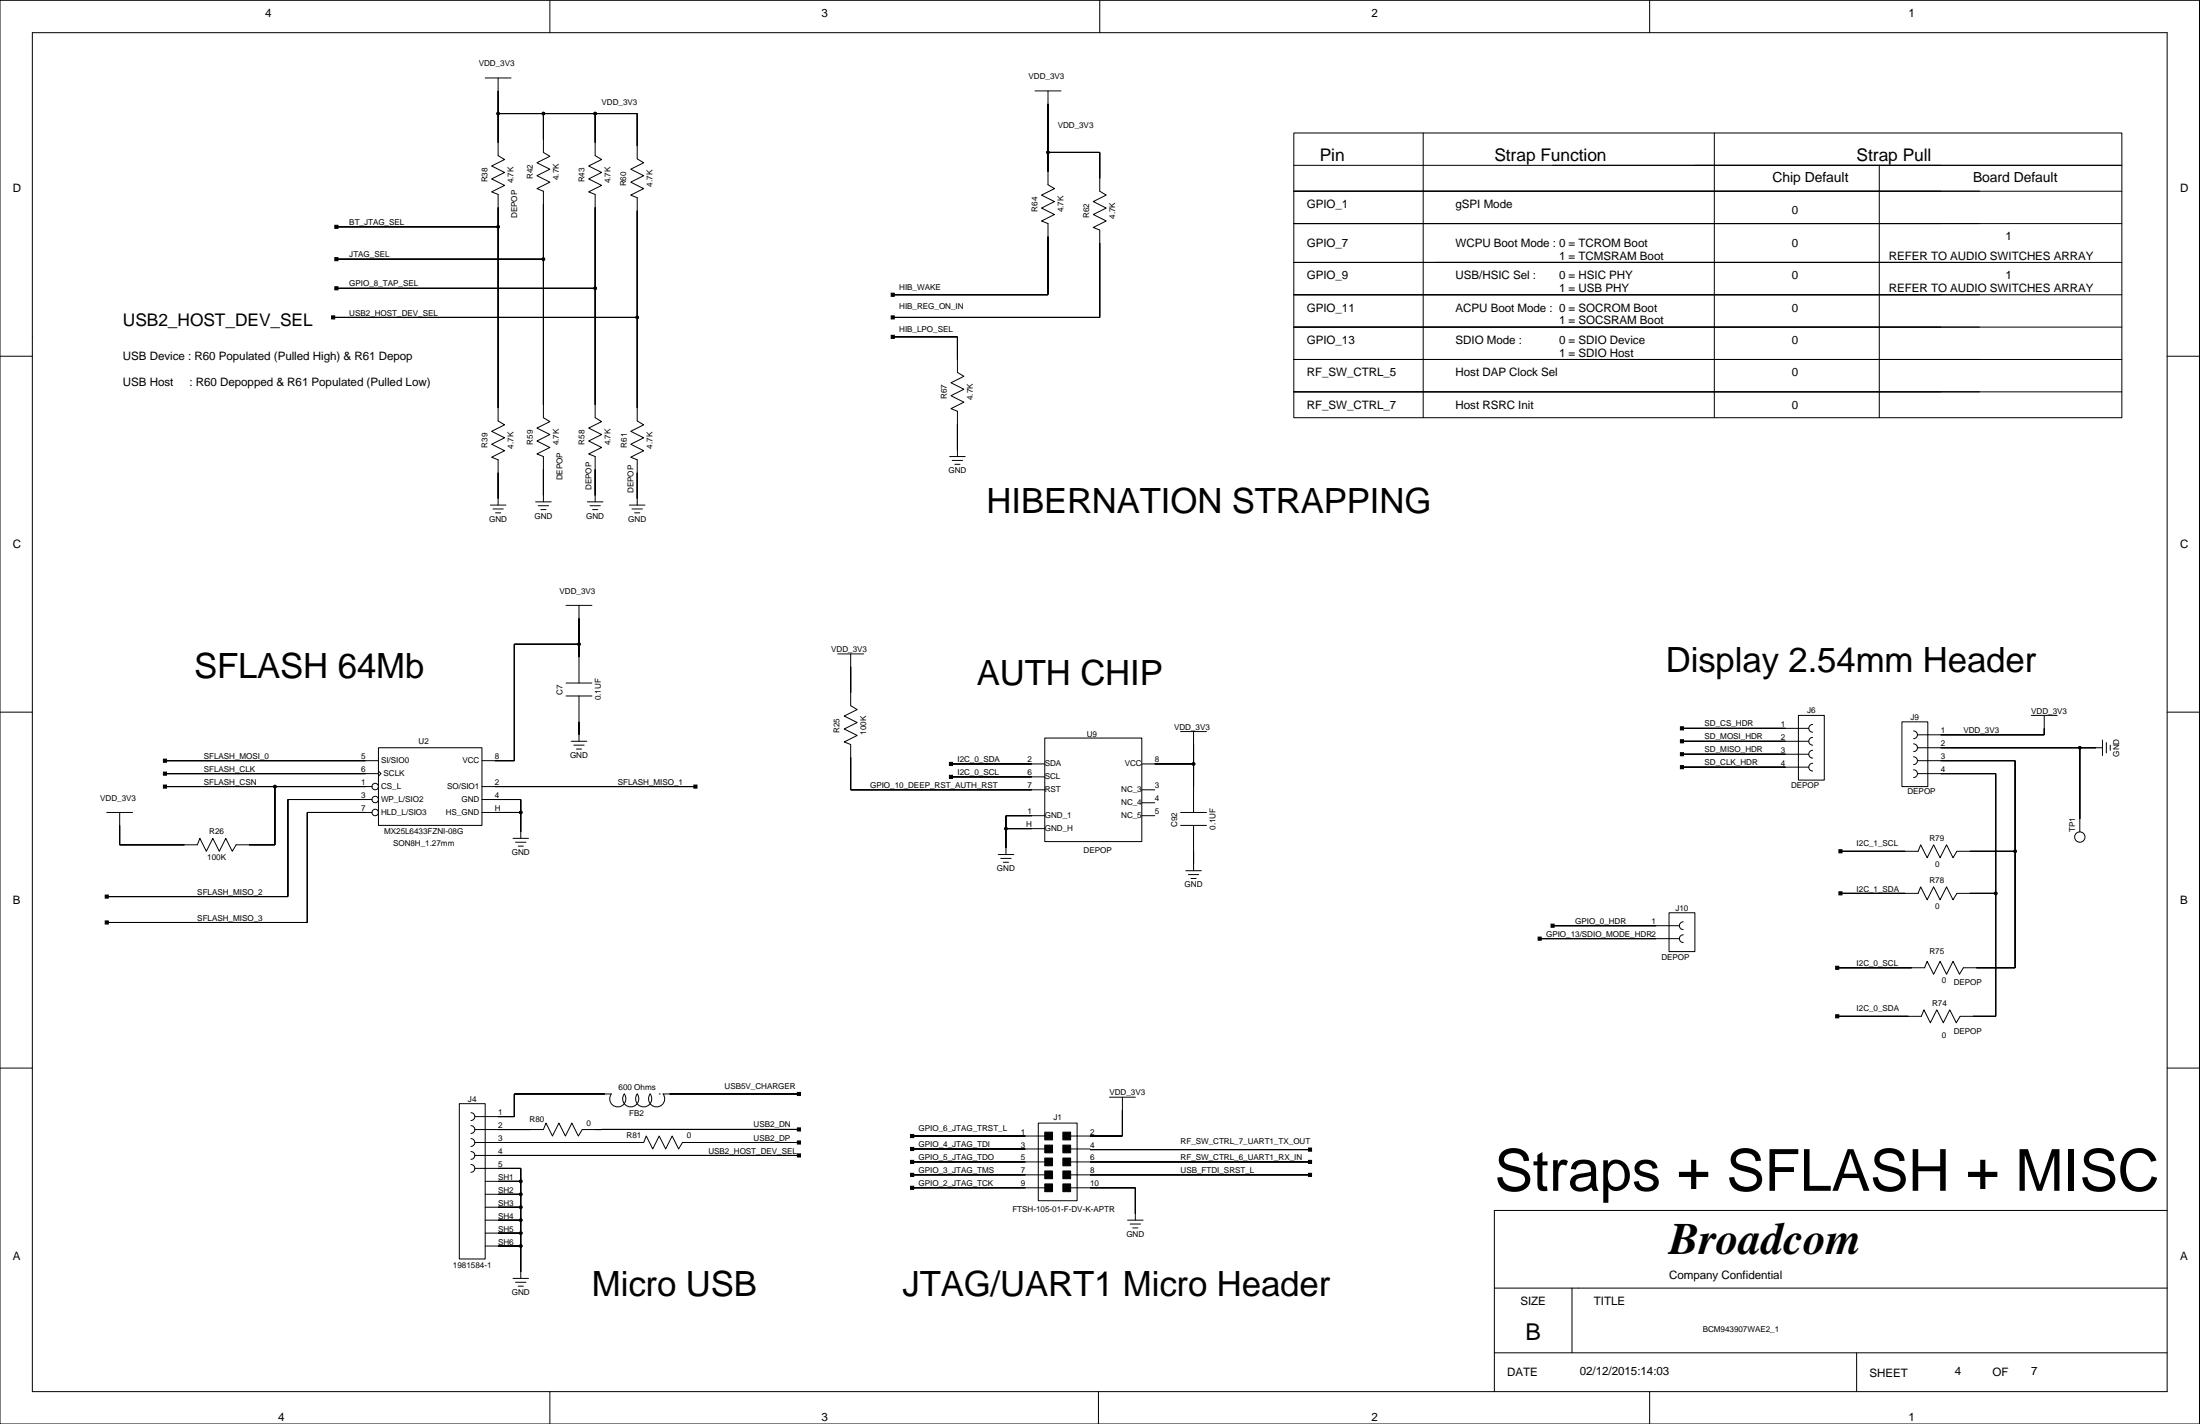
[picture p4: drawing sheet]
<svg xmlns="http://www.w3.org/2000/svg" width="432mm" height="279mm" viewBox="0 0 432 279" stroke-linecap="round" stroke-linejoin="round" font-family="sans-serif">
<g fill="none" stroke="#000" stroke-width=".2">
<path d="M0 .1h431.7v279.3h-431.7zM6.3 6.4h419.1v266.7h-419.1zM95.2 15.3h5.1M97.8 15.3v15.2l1.2 .8-2.5 1.3 2.5 1.2-2.5 1.3 2.5 1.3-2.5 1.2 1.3 .6v44.4l1.2 .8-2.5 1.2 2.5 1.3-2.5 1.3 2.5 1.2-2.5 1.3 1.3 .5v8.9M107.9 .1v6.3M203.2 17.8h5M205.7 17.8v18.5l1.3 .7-2.6 1.3 2.6 1.3-2.6 1.2 2.6 1.3-2.6 1.3 1.3 .5v13.9h-30.5M215.9 .1v6.3M323.8 .1v6.3M97.8 22.3h27.3v8.9l1.2 .7-2.5 1.3 2.5 1.3-2.5 1.2 2.5 1.3-2.5 1.3 1.3 .5v43.8l1.2 .8-2.5 1.2 2.5 1.3-2.5 1.3 2.5 1.2-2.5 1.3 1.3 .5v8.9M106.7 22.3v7.6l1.2 .8-2.5 1.2 2.5 1.3-2.5 1.3 2.5 1.2-2.5 1.3 1.3 .5v44.5l1.2 .7-2.5 1.3 2.5 1.3-2.5 1.2 2.5 1.3-2.5 1.3 1.3 .5v8.9M116.8 22.3v8.2l1.3 .8-2.6 1.3 2.6 1.2-2.6 1.3 2.6 1.3-2.6 1.2 1.3 .6v43.8l1.3 .7-2.6 1.3 2.6 1.3-2.6 1.2 2.6 1.3-2.6 1.3 1.3 .5v8.9"/>
<path d="M205.7 29.9h10.2v7.6l1.2 .8-2.5 1.3 2.5 1.2-2.5 1.3 2.5 1.3-2.5 1.2 1.3 .5v17.2h-40.7M253.9 26.1h162.6v55.9h-162.6zM253.9 37.5h162.6M253.9 32.4h162.6M279.3 26.1v55.9M336.5 26.1v55.9M368.9 32.4v49.6M66 56.6h50.8M66 50.9h40.7M66 44.5h31.8M253.9 43.9h162.6M253.9 51.5h162.6"/>
<path d="M253.9 57.8h162.6M0 69.9h6.3M65.4 62.3h59.7M175.2 66.1h12.7v7l1.3 .7-2.6 1.3 2.6 1.3-2.6 1.2 2.6 1.3-2.6 1.3 1.3 .5v8.9M253.9 64.2h162.6M253.9 70.5h162.6M253.9 76.9h162.6M425.4 69.9h6.3M96.2 99.1h3.1M96.8 99.9h2M105.1 98.5h3.1M105.6 99.2h2.1"/>
<path d="M106.1 100h1.1M115.3 98.5h3M115.8 99.2h2M116.3 100h1M123.5 99.1h3.1M124.1 99.9h2M186.4 89.6h3M186.9 90.3h2M187.4 91.1h1M97.3 100.6h1M111.1 118.8h5.1M113.6 118.8v15.2"/>
<path d="M124.6 100.6h1M0 139.7h6.3M111.1 136.6h5.1M111.1 134h5.1M113.6 136.6v8.8M113.6 126.4h-12.7v22.9h-6.3M164.4 128.3h5.1M167 128.3v10.2l1.2 .7-2.5 1.3 2.5 1.3-2.5 1.2 2.5 1.3-2.5 1.3 1.3 .5v8.9h38.1M425.4 139.7h6.3M21 159.4h5M32.4 149.3h41.9M32.4 151.8h41.9"/>
<path d="M32.4 154.3h40.6M54 154.3v11.5h-7.7l-.7 1.2-1.3-2.5-1.3 2.5-1.2-2.5-1.3 2.5-1.3-2.5-.5 1.3h-15.2v-6.4M73 156.9h-16.5v19h-35.5M73 159.4h-12.7v21.6h-39.3M74.3 146.7h20.3v15.3h-20.3zM74.3 151.3l.5 .5-.5 .5M94.6 156.9h7.6v7.6M94.6 154.3h41.9M94.6 159.4h7.6M112.1 145.4h3.1M112.6 146.2h2.1M113.1 147h1"/>
<path d="M186.6 149.9h18.5M186.6 152.4h18.5M205.1 144.8h19v20.3h-19zM224.1 149.9h10.2M224.1 155h2.5M224.1 157.5h2.5M231.7 159.4h5.1M231.7 143.5h5.1M234.3 143.5v15.9M330.1 145.4h24.9M330.1 150.5h24.9M330.1 148h24.9"/>
<path d="M330.1 142.9h24.9M353 140.4h5.1v12.7h-5.1zM355.8 147.2a.76 .76 0 0 0-.8 .8 .76 .76 0 0 0 .8 .7M355.8 144.7a.76 .76 0 0 0-.8 .7 .76 .76 0 0 0 .8 .8M355.8 142.1a.76 .76 0 0 0-.8 .8 .76 .76 0 0 0 .8 .8M355.8 149.8a.76 .76 0 0 0-.8 .7 .76 .76 0 0 0 .8 .8M373.3 141.6h5.1v12.7h-5.1zM375.6 148.5a.76 .76 0 0 1 .7 .8 .76 .76 0 0 1-.7 .7M375.6 146a.76 .76 0 0 1 .7 .7 .76 .76 0 0 1-.7 .8M375.6 143.4a.76 .76 0 0 1 .7 .8 .76 .76 0 0 1-.7 .7M375.6 151a.76 .76 0 0 1 .7 .8 .76 .76 0 0 1-.7 .8M376.3 151.8h15.4v47.6h-7l-.7 1.3-1.3-2.6-1.3 2.6-1.2-2.6-1.3 2.6-1.3-2.6-.5 1.3h-16.5"/>
<path d="M376.3 149.3h19.2v40.6h-10.1l-.8 1.3-1.3-2.6-1.2 2.6-1.3-2.6-1.3 2.6-1.3-2.6-.5 1.3h-17.1M376.3 146.7h36.4M398.7 140.4h5.1M401.2 140.4v3.8h-24.9M408.2 146.7v16.5M412.7 145.2v3M413.4 145.7v2M414.2 146.2v1M100.7 164.5h3M101.2 165.3h2M101.7 166h1M195.9 167.7h3.1"/>
<path d="M196.4 168.4h2.1M196.9 169.2h1M197.4 162.6h7.7M205.1 160h-7.7v7.7M224.1 160h2.5M231.7 162h5.1M232.7 170.8h3.1M233.2 171.6h2.1M233.8 172.4h1M234.3 162v8.8M327.6 179.1h5.1v7.6h-5.1zM361.2 175.3h15.3l.5-1.3 1.2 2.6 1.3-2.6 1.3 2.6 1.3-2.6 1.2 2.6 .8-1.3h7.6"/>
<path d="M361.2 167h15.3l.5-1.2 1.2 2.5 1.3-2.5 1.3 2.5 1.3-2.5 1.2 2.5 .8-1.3h11.4M302.2 184.2h27.4M304.7 181.6h24.9M330.4 183.4a.76 .76 0 0 0-.8 .8 .76 .76 0 0 0 .8 .7M330.4 180.9a.76 .76 0 0 0-.8 .7 .76 .76 0 0 0 .8 .8M0 209.6h6.3M90.1 216.5h5.1v30.5h-5.1zM92.4 218.3a.76 .76 0 0 1 .8 .8 .76 .76 0 0 1-.8 .8M129.4 214.6h.1M156.8 214.6h-26.7a1.59 1.59 0 0 1-.2 2.2 1.59 1.59 0 0 1-2.1 0 1.59 1.59 0 0 1-.2-2.2 1.59 1.59 0 0 1-.2 2.2 1.59 1.59 0 0 1-2.1 0 1.59 1.59 0 0 1-.2-2.2 1.59 1.59 0 0 1-.2 2.2 1.59 1.59 0 0 1-2.2 0 1.59 1.59 0 0 1-.2-2.2 1.59 1.59 0 0 1-.2 2.2 1.59 1.59 0 0 1-2.1 0 1.59 1.59 0 0 1-.2-2.2h-19.1v4.5h-7.7M217.8 215.3h5M220.3 215.3v7.6h-10.2"/>
<path d="M425.4 209.6h6.3M92.4 228.5a.76 .76 0 0 1 .8 .7 .76 .76 0 0 1-.8 .8M92.4 225.9a.76 .76 0 0 1 .8 .8 .76 .76 0 0 1-.8 .8M92.4 223.4a.76 .76 0 0 1 .8 .8 .76 .76 0 0 1-.8 .7M92.4 220.9a.76 .76 0 0 1 .8 .7 .76 .76 0 0 1-.8 .8M93.2 224.2h33.1l.5-1.3 1.3 2.5 1.3-2.5 1.3 2.5 1.2-2.5 1.3 2.5 .8-1.2h22.8M93.2 229.2h9v21.6M93.2 226.7h63.6M95.2 239.4h7M95.2 234.3h7M95.2 236.9h7M95.2 231.8h7"/>
<path d="M156.8 221.6h-42.5l-.8 1.3-1.3-2.5-1.2 2.5-1.3-2.5-1.3 2.5-1.2-2.5-.5 1.2h-13.5M179 222.9h26.1M179 225.4h26.1M179 228h26.1M179 230.5h26.1M179 233.1h26.1M203.8 220.4h7.6v15.2h-7.6zM210.1 233.1h12.7v6.3M210.1 225.4h3.8M210.1 228h47M210.1 230.5h47M213.9 225.6h43.2"/>
<path d="M221.3 239.4h3.1M425.4 237.5h-132.1v35.6M95.2 241.9h7M95.2 244.5h7M100.7 250.8h3M101.2 251.6h2M101.7 252.4h1M221.8 240.2h2M222.3 240.9h1M293.3 252.7h132.1M308.5 252.7v12.7M107.9 273.1v6.3"/>
<path d="M215.6 273.1v6.3M293.3 265.4h132.1M323.8 273.1v6.3M364.4 265.4v7.7"/>
<circle cx="97.8" cy="22.3" r=".25"/>
<circle cx="106.7" cy="22.3" r=".25"/>
<circle cx="116.8" cy="22.3" r=".25"/>
<circle cx="205.7" cy="29.9" r=".25"/>
<circle cx="97.8" cy="44.5" r=".25"/>
<circle cx="106.7" cy="50.9" r=".25"/>
<circle cx="116.8" cy="56.6" r=".25"/>
<circle cx="125.1" cy="62.3" r=".25"/>
<circle cx="113.6" cy="126.4" r=".25"/>
<circle cx="54" cy="154.3" r=".25"/>
<circle cx="73.6" cy="154.3" r=".63"/>
<circle cx="73.6" cy="159.4" r=".63"/>
<circle cx="73.6" cy="156.9" r=".63"/>
<circle cx="102.2" cy="159.4" r=".25"/>
<circle cx="234.3" cy="149.9" r=".25"/>
<circle cx="408.2" cy="146.7" r=".25"/>
<circle cx="197.4" cy="162.6" r=".25"/>
<circle cx="391.7" cy="175.3" r=".25"/>
<circle cx="395.5" cy="167" r=".25"/>
<circle cx="408.2" cy="164.2" r="1.02"/>
<circle cx="102.2" cy="239.4" r=".25"/>
<circle cx="102.2" cy="231.8" r=".25"/>
<circle cx="102.2" cy="234.3" r=".25"/>
<circle cx="102.2" cy="236.9" r=".25"/>
<circle cx="102.2" cy="241.9" r=".25"/>
<circle cx="102.2" cy="244.5" r=".25"/>
</g>
<g fill="#000" stroke="#000" stroke-width=".2">
<path d="M97.8 17.8v4.5z" fill-rule="evenodd"/>
<path d="M97.8 22.3v5.7z" fill-rule="evenodd"/>
<path d="M97.8 22.3h8.9z" fill-rule="evenodd"/>
<path d="M106.7 22.3v5.1z" fill-rule="evenodd"/>
<path d="M106.7 22.3h10.1z" fill-rule="evenodd"/>
<path d="M116.8 22.3v5.7z" fill-rule="evenodd"/>
<path d="M116.8 22.3h8.3z" fill-rule="evenodd"/>
<path d="M125.1 22.3v6.3z" fill-rule="evenodd"/>
<path d="M205.7 20.4v9.5z" fill-rule="evenodd"/>
<path d="M205.7 29.9v3.8z" fill-rule="evenodd"/>
<path d="M205.7 29.9h10.2z" fill-rule="evenodd"/>
<path d="M215.9 29.9v5.1z" fill-rule="evenodd"/>
<path d="M65.7 56.3h.6v.6h-.6z" fill-rule="evenodd"/>
<path d="M65.7 50.5h.6v.7h-.6z" fill-rule="evenodd"/>
<path d="M65.7 44.2h.6v.6h-.6z" fill-rule="evenodd"/>
<path d="M97.8 44.5v35.6z" fill-rule="evenodd"/>
<path d="M97.8 40.7v3.8z" fill-rule="evenodd"/>
<path d="M66 44.5h31.8z" fill-rule="evenodd"/>
<path d="M106.7 40.1v10.8z" fill-rule="evenodd"/>
<path d="M106.7 50.9v28.5z" fill-rule="evenodd"/>
<path d="M66 50.9h40.7z" fill-rule="evenodd"/>
<path d="M116.8 40.7v15.9z" fill-rule="evenodd"/>
<path d="M66 56.6h50.8z" fill-rule="evenodd"/>
<path d="M116.8 56.6v22.8z" fill-rule="evenodd"/>
<path d="M125.1 41.3v21z" fill-rule="evenodd"/>
<path d="M174.9 57.5h.6v.6h-.6z" fill-rule="evenodd"/>
<path d="M205.7 46.4v11.4z" fill-rule="evenodd"/>
<path d="M175.2 57.8h30.5z" fill-rule="evenodd"/>
<path d="M215.9 47.7v14.6z" fill-rule="evenodd"/>
<path d="M65.1 62h.6v.6h-.6z" fill-rule="evenodd"/>
<path d="M125.1 62.3v17.8z" fill-rule="evenodd"/>
<path d="M65.4 62.3h59.7z" fill-rule="evenodd"/>
<path d="M174.9 62h.6v.6h-.6z" fill-rule="evenodd"/>
<path d="M174.9 65.8h.6v.6h-.6z" fill-rule="evenodd"/>
<path d="M187.9 66.1v4.4z" fill-rule="evenodd"/>
<path d="M175.2 66.1h12.7z" fill-rule="evenodd"/>
<path d="M175.2 62.3h40.7z" fill-rule="evenodd"/>
<path d="M97.8 92.8v5z" fill-rule="evenodd"/>
<path d="M106.7 92.1v5.1z" fill-rule="evenodd"/>
<path d="M116.8 92.1v5.1z" fill-rule="evenodd"/>
<path d="M125.1 92.8v5z" fill-rule="evenodd"/>
<path d="M187.9 83.2v5.1z" fill-rule="evenodd"/>
<path d="M100.9 126.4v22.9z" fill-rule="evenodd"/>
<path d="M100.9 126.4h12.7z" fill-rule="evenodd"/>
<path d="M113.6 121.3v5.1z" fill-rule="evenodd"/>
<path d="M113.6 126.4v2.5z" fill-rule="evenodd"/>
<path d="M167 130.8v5.1z" fill-rule="evenodd"/>
<path d="M32.1 151.5h.6v.6h-.6z" fill-rule="evenodd"/>
<path d="M32.1 148.9h.6v.7h-.6z" fill-rule="evenodd"/>
<path d="M32.1 154h.6v.6h-.6z" fill-rule="evenodd"/>
<path d="M54 154.3v11.5z" fill-rule="evenodd"/>
<path d="M32.4 154.3h21.6z" fill-rule="evenodd"/>
<path d="M56.5 156.9v19z" fill-rule="evenodd"/>
<path d="M60.3 159.4v21.6z" fill-rule="evenodd"/>
<path d="M32.4 151.8h39.3z" fill-rule="evenodd"/>
<path d="M32.4 149.3h39.3z" fill-rule="evenodd"/>
<path d="M56.5 156.9h15.2z" fill-rule="evenodd"/>
<path d="M60.3 159.4h11.4z" fill-rule="evenodd"/>
<path d="M54 154.3h17.7z" fill-rule="evenodd"/>
<path d="M97.1 149.3h3.8z" fill-rule="evenodd"/>
<path d="M97.1 159.4h5.1z" fill-rule="evenodd"/>
<path d="M102.2 159.4v3.8z" fill-rule="evenodd"/>
<path d="M102.2 156.9v2.5z" fill-rule="evenodd"/>
<path d="M97.1 156.9h5.1z" fill-rule="evenodd"/>
<path d="M113.6 141.6v2.6z" fill-rule="evenodd"/>
<path d="M136.2 154h.6v.6h-.6z" fill-rule="evenodd"/>
<path d="M97.1 154.3h39.4z" fill-rule="evenodd"/>
<path d="M167 148.6v6.4z" fill-rule="evenodd"/>
<path d="M186.3 149.6h.7v.6h-.7z" fill-rule="evenodd"/>
<path d="M186.3 152.1h.7v.6h-.7z" fill-rule="evenodd"/>
<path d="M167 155h35.5z" fill-rule="evenodd"/>
<path d="M186.6 149.9h15.9z" fill-rule="evenodd"/>
<path d="M186.6 152.4h15.9z" fill-rule="evenodd"/>
<path d="M234.3 149.9v4.4z" fill-rule="evenodd"/>
<path d="M234.3 146.1v3.8z" fill-rule="evenodd"/>
<path d="M226.6 149.9h7.7z" fill-rule="evenodd"/>
<path d="M329.8 150.2h.6v.6h-.6z" fill-rule="evenodd"/>
<path d="M329.8 147.7h.6v.6h-.6z" fill-rule="evenodd"/>
<path d="M329.8 145.1h.6v.7h-.6z" fill-rule="evenodd"/>
<path d="M329.8 142.6h.6v.6h-.6z" fill-rule="evenodd"/>
<path d="M330.1 150.5h20.3z" fill-rule="evenodd"/>
<path d="M330.1 148h20.3z" fill-rule="evenodd"/>
<path d="M330.1 145.4h20.3z" fill-rule="evenodd"/>
<path d="M330.1 142.9h20.3z" fill-rule="evenodd"/>
<path d="M380.9 151.8h10.8z" fill-rule="evenodd"/>
<path d="M391.7 151.8v23.5z" fill-rule="evenodd"/>
<path d="M380.9 149.3h14.6z" fill-rule="evenodd"/>
<path d="M395.5 149.3v17.7z" fill-rule="evenodd"/>
<path d="M401.2 142.9v1.3z" fill-rule="evenodd"/>
<path d="M380.9 144.2h20.3z" fill-rule="evenodd"/>
<path d="M408.2 146.7v14z" fill-rule="evenodd"/>
<path d="M380.9 146.7h27.3z" fill-rule="evenodd"/>
<path d="M408.2 146.7h3.2z" fill-rule="evenodd"/>
<path d="M20.6 175.6h.7v.6h-.7z" fill-rule="evenodd"/>
<path d="M23.5 162v3.8z" fill-rule="evenodd"/>
<path d="M23.5 165.8h12.7z" fill-rule="evenodd"/>
<path d="M48.9 165.8h5.1z" fill-rule="evenodd"/>
<path d="M21 175.9h35.5z" fill-rule="evenodd"/>
<path d="M197.4 162.6v3.8z" fill-rule="evenodd"/>
<path d="M197.4 160v2.6z" fill-rule="evenodd"/>
<path d="M197.4 162.6h5.1z" fill-rule="evenodd"/>
<path d="M197.4 160h5.1z" fill-rule="evenodd"/>
<path d="M234.3 167v2.6z" fill-rule="evenodd"/>
<path d="M360.9 166.7h.6v.6h-.6z" fill-rule="evenodd"/>
<path d="M360.9 175h.6v.6h-.6z" fill-rule="evenodd"/>
<path d="M361.2 167h12.7z" fill-rule="evenodd"/>
<path d="M361.2 175.3h12.7z" fill-rule="evenodd"/>
<path d="M386.6 175.3h5.1z" fill-rule="evenodd"/>
<path d="M391.7 175.3v24.1z" fill-rule="evenodd"/>
<path d="M395.5 167v22.9z" fill-rule="evenodd"/>
<path d="M386.6 167h8.9z" fill-rule="evenodd"/>
<path d="M20.6 180.7h.7v.6h-.7z" fill-rule="evenodd"/>
<path d="M21 181h39.3z" fill-rule="evenodd"/>
<path d="M301.9 183.9h.6v.6h-.6z" fill-rule="evenodd"/>
<path d="M304.4 181.3h.6v.6h-.6z" fill-rule="evenodd"/>
<path d="M304.7 181.6h20.3z" fill-rule="evenodd"/>
<path d="M302.2 184.2h22.8z" fill-rule="evenodd"/>
<path d="M360.3 199.1h.6v.6h-.6z" fill-rule="evenodd"/>
<path d="M360.3 189.6h.6v.6h-.6z" fill-rule="evenodd"/>
<path d="M360.6 199.4h14z" fill-rule="evenodd"/>
<path d="M360.6 189.9h14.6z" fill-rule="evenodd"/>
<path d="M387.3 199.4h4.4z" fill-rule="evenodd"/>
<path d="M387.9 189.9h7.6z" fill-rule="evenodd"/>
<path d="M100.9 214.6v4.5z" fill-rule="evenodd"/>
<path d="M97.8 219.1h3.1z" fill-rule="evenodd"/>
<path d="M100.9 214.6h17.8z" fill-rule="evenodd"/>
<path d="M156.5 214.3h.6v.6h-.6z" fill-rule="evenodd"/>
<path d="M131.4 214.6h25.4z" fill-rule="evenodd"/>
<path d="M220.3 217.8v5.1z" fill-rule="evenodd"/>
<path d="M97.8 229.2h4.4z" fill-rule="evenodd"/>
<path d="M102.2 229.2v2.6z" fill-rule="evenodd"/>
<path d="M97.8 239.4h4.4z" fill-rule="evenodd"/>
<path d="M97.8 236.9h4.4z" fill-rule="evenodd"/>
<path d="M97.8 234.3h4.4z" fill-rule="evenodd"/>
<path d="M97.8 231.8h4.4z" fill-rule="evenodd"/>
<path d="M102.2 231.8v2.5z" fill-rule="evenodd"/>
<path d="M102.2 234.3v2.6z" fill-rule="evenodd"/>
<path d="M102.2 236.9v2.5z" fill-rule="evenodd"/>
<path d="M102.2 239.4v2.5z" fill-rule="evenodd"/>
<path d="M97.8 221.6h6.3z" fill-rule="evenodd"/>
<path d="M116.8 221.6h1.3z" fill-rule="evenodd"/>
<path d="M97.8 224.2h26z" fill-rule="evenodd"/>
<path d="M156.5 221.3h.6v.6h-.6z" fill-rule="evenodd"/>
<path d="M156.5 226.4h.6v.6h-.6z" fill-rule="evenodd"/>
<path d="M156.5 223.9h.6v.6h-.6z" fill-rule="evenodd"/>
<path d="M118.1 221.6h38.7z" fill-rule="evenodd"/>
<path d="M97.8 226.7h59z" fill-rule="evenodd"/>
<path d="M136.5 224.2h20.3z" fill-rule="evenodd"/>
<path d="M178.7 232.8h.6v.6h-.6z" fill-rule="evenodd"/>
<path d="M178.7 230.2h.6v.6h-.6z" fill-rule="evenodd"/>
<path d="M178.7 227.7h.6v.6h-.6z" fill-rule="evenodd"/>
<path d="M178.7 225.1h.6v.6h-.6z" fill-rule="evenodd"/>
<path d="M178.7 222.6h.6v.6h-.6z" fill-rule="evenodd"/>
<path d="M179 233.1h22.2z" fill-rule="evenodd"/>
<path d="M179 230.5h22.2z" fill-rule="evenodd"/>
<path d="M179 228h22.2z" fill-rule="evenodd"/>
<path d="M179 225.4h22.2z" fill-rule="evenodd"/>
<path d="M179 222.9h22.2z" fill-rule="evenodd"/>
<path d="M205.1 232.3h1.5v1.5h-1.5z" fill-rule="evenodd"/>
<path d="M205.1 227.2h1.5v1.5h-1.5z" fill-rule="evenodd"/>
<path d="M205.1 229.8h1.5v1.5h-1.5z" fill-rule="evenodd"/>
<path d="M205.1 222.1h1.5v1.6h-1.5z" fill-rule="evenodd"/>
<path d="M205.1 224.7h1.5v1.5h-1.5z" fill-rule="evenodd"/>
<path d="M208.6 232.3h1.5v1.5h-1.5z" fill-rule="evenodd"/>
<path d="M208.6 227.2h1.5v1.5h-1.5z" fill-rule="evenodd"/>
<path d="M208.6 229.8h1.5v1.5h-1.5z" fill-rule="evenodd"/>
<path d="M208.6 222.1h1.5v1.6h-1.5z" fill-rule="evenodd"/>
<path d="M208.6 224.7h1.5v1.5h-1.5z" fill-rule="evenodd"/>
<path d="M213.9 222.9h6.4z" fill-rule="evenodd"/>
<path d="M222.8 233.1v5z" fill-rule="evenodd"/>
<path d="M213.9 233.1h8.9z" fill-rule="evenodd"/>
<path d="M256.8 225.3h.6v.6h-.6z" fill-rule="evenodd"/>
<path d="M256.8 227.7h.6v.6h-.6z" fill-rule="evenodd"/>
<path d="M256.8 230.2h.6v.6h-.6z" fill-rule="evenodd"/>
<path d="M213.9 225.6h43.2z" fill-rule="evenodd"/>
<path d="M213.9 228h43.2z" fill-rule="evenodd"/>
<path d="M213.9 230.5h43.2z" fill-rule="evenodd"/>
<path d="M97.8 241.9h4.4z" fill-rule="evenodd"/>
<path d="M102.2 241.9v2.6z" fill-rule="evenodd"/>
<path d="M97.8 244.5h4.4z" fill-rule="evenodd"/>
<path d="M102.2 244.5v5.1z" fill-rule="evenodd"/>
<circle cx="97.8" cy="22.3" r=".25"/>
<circle cx="106.7" cy="22.3" r=".25"/>
<circle cx="116.8" cy="22.3" r=".25"/>
<circle cx="205.7" cy="29.9" r=".25"/>
<circle cx="97.8" cy="44.5" r=".25"/>
<circle cx="106.7" cy="50.9" r=".25"/>
<circle cx="116.8" cy="56.6" r=".25"/>
<circle cx="125.1" cy="62.3" r=".25"/>
<circle cx="113.6" cy="126.4" r=".25"/>
<circle cx="54" cy="154.3" r=".25"/>
<circle cx="102.2" cy="159.4" r=".25"/>
<circle cx="234.3" cy="149.9" r=".25"/>
<circle cx="408.2" cy="146.7" r=".25"/>
<circle cx="197.4" cy="162.6" r=".25"/>
<circle cx="391.7" cy="175.3" r=".25"/>
<circle cx="395.5" cy="167" r=".25"/>
<circle cx="102.2" cy="239.4" r=".25"/>
<circle cx="102.2" cy="231.8" r=".25"/>
<circle cx="102.2" cy="234.3" r=".25"/>
<circle cx="102.2" cy="236.9" r=".25"/>
<circle cx="102.2" cy="241.9" r=".25"/>
<circle cx="102.2" cy="244.5" r=".25"/>
</g>
<text font-size="11.4" x="293.3" y="233.6">Straps + SFLASH + MISC</text>
<text font-size="8.8" x="327.6" y="246.1">Broadcom</text>
<g font-size="6.8">
<text x="193.6" y="100.7">HIBERNATION STRAPPING</text>
<text x="327" y="131.8">Display 2.54mm Header</text>
<text x="38.1" y="133.1">SFLASH 64Mb</text>
<text x="191.7" y="134.4">AUTH CHIP</text>
<text x="116.2" y="254.4">Micro USB</text>
<text x="177.1" y="254.4">JTAG/UART1 Micro Header</text>
</g>
<text font-size="4.6" x="299.4" y="263">B</text>
<g font-size="3.4">
<text x="259" y="31.7">Pin</text>
<text x="293.3" y="31.7">Strap Function</text>
<text x="364.4" y="31.7">Strap Pull</text>
<text x="24.1" y="64">USB2_HOST_DEV_SEL</text>
</g>
<g font-size="2.7">
<text x="347.9" y="35.6">Chip Default</text>
<text x="387.3" y="35.6">Board Default</text>
</g>
<g font-size="2.3">
<text x="52.1" y="3.4">4</text>
<text x="161.3" y="3.4">3</text>
<text x="269.2" y="3.4">2</text>
<text x="374.6" y="3.4">1</text>
<text x="2.5" y="37.6">D</text>
<text x="256.5" y="40.8">GPIO_1</text>
<text x="285.7" y="40.8">gSPI Mode</text>
<text x="427.9" y="37.6">D</text>
<text x="351.7" y="42.1">0</text>
<text x="393.6" y="47.2">1</text>
<text x="256.5" y="48.4">GPIO_7</text>
<text x="285.7" y="48.4">WCPU Boot Mode : 0 = TCROM Boot</text>
<text x="306" y="51">1 = TCMSRAM Boot</text>
<text x="351.7" y="48.4">0</text>
<text x="370.8" y="51">REFER TO AUDIO SWITCHES ARRAY</text>
<text x="256.5" y="54.8">GPIO_9</text>
<text x="285.7" y="54.8">USB/HSIC Sel :</text>
<text x="306" y="54.8">0 = HSIC PHY</text>
<text x="306" y="57.3">1 = USB PHY</text>
<text x="351.7" y="54.8">0</text>
<text x="370.8" y="57.3">REFER TO AUDIO SWITCHES ARRAY</text>
<text x="393.6" y="54.8">1</text>
<text x="256.5" y="61.1">GPIO_11</text>
<text x="285.7" y="61.1">ACPU Boot Mode : 0 = SOCROM Boot</text>
<text x="306" y="63.7">1 = SOCSRAM Boot</text>
<text x="351.7" y="61.1">0</text>
<text x="24.1" y="70.6">USB Device : R60 Populated (Pulled High) &amp; R61 Depop</text>
<text x="256.5" y="67.5">GPIO_13</text>
<text x="285.7" y="67.5">SDIO Mode :</text>
<text x="306" y="67.5">0 = SDIO Device</text>
<text x="306" y="70">1 = SDIO Host</text>
<text x="351.7" y="67.5">0</text>
<text x="24.1" y="75.7">USB Host</text>
<text x="37.2" y="75.7">: R60 Depopped &amp; R61 Populated (Pulled Low)</text>
<text x="256.5" y="73.8">RF_SW_CTRL_5</text>
<text x="285.7" y="73.8">Host DAP Clock Sel</text>
<text x="351.7" y="73.8">0</text>
<text x="256.5" y="80.2">RF_SW_CTRL_7</text>
<text x="285.7" y="80.2">Host RSRC Init</text>
<text x="351.7" y="80.2">0</text>
<text x="2.5" y="107.5">C</text>
<text x="427.9" y="107.5">C</text>
<text x="2.5" y="177.3">B</text>
<text x="427.9" y="177.3">B</text>
<text x="2.5" y="247.1">A</text>
<text x="327.6" y="250.9">Company Confidential</text>
<text x="427.9" y="247.1">A</text>
<text x="298.4" y="256">SIZE</text>
<text x="312.8" y="256">TITLE</text>
<text x="310.1" y="269.7">02/12/2015:14:03</text>
<text x="383.7" y="269.7">4</text>
<text x="398.7" y="269.7">7</text>
<text x="295.8" y="270">DATE</text>
<text x="366.9" y="270.2">SHEET</text>
<text x="391.1" y="270">OF</text>
<text x="54.6" y="278.9">4</text>
<text x="161.3" y="278.9">3</text>
<text x="269.2" y="278.9">2</text>
<text x="374.6" y="278.9">1</text>
</g>
<g font-size="1.6">
<text x="94" y="13">VDD_3V3</text>
<text x="201.9" y="15.6">VDD_3V3</text>
<text x="118.1" y="20.7">VDD_3V3</text>
<text x="207.6" y="25.1">VDD_3V3</text>
<text x="95.7" y="35.8" transform="rotate(-90 95.7 35.8)">R38</text>
<text x="100.8" y="36" transform="rotate(-90 100.8 36)">4.7K</text>
<text x="104.6" y="35.2" transform="rotate(-90 104.6 35.2)">R42</text>
<text x="109.7" y="35.3" transform="rotate(-90 109.7 35.3)">4.7K</text>
<text x="114.7" y="35.8" transform="rotate(-90 114.7 35.8)">R43</text>
<text x="119.8" y="36" transform="rotate(-90 119.8 36)">4.7K</text>
<text x="122.9" y="36.6" transform="rotate(-90 122.9 36.6)">R60</text>
<text x="128.1" y="36.6" transform="rotate(-90 128.1 36.6)">4.7K</text>
<text x="203.6" y="41.5" transform="rotate(-90 203.6 41.5)">R64</text>
<text x="208.7" y="41.7" transform="rotate(-90 208.7 41.7)">4.7K</text>
<text x="68.6" y="44.1">BT_JTAG_SEL</text>
<text x="101.5" y="42.8" transform="rotate(-90 101.5 42.8)">DEPOP</text>
<text x="213.8" y="42.8" transform="rotate(-90 213.8 42.8)">R62</text>
<text x="218.9" y="43" transform="rotate(-90 218.9 43)">4.7K</text>
<text x="68.6" y="50.5">JTAG_SEL</text>
<text x="68.6" y="56.2">GPIO_8_TAP_SEL</text>
<text x="176.5" y="56.8">HIB_WAKE</text>
<text x="68.6" y="61.9">USB2_HOST_DEV_SEL</text>
<text x="176.5" y="60.6">HIB_REG_ON_IN</text>
<text x="176.5" y="65.1">HIB_LPO_SEL</text>
<text x="185.9" y="78.3" transform="rotate(-90 185.9 78.3)">R67</text>
<text x="190.9" y="78.5" transform="rotate(-90 190.9 78.5)">4.7K</text>
<text x="95.7" y="87.9" transform="rotate(-90 95.7 87.9)">R39</text>
<text x="100.8" y="88" transform="rotate(-90 100.8 88)">4.7K</text>
<text x="104.6" y="87.2" transform="rotate(-90 104.6 87.2)">R59</text>
<text x="109.7" y="87.4" transform="rotate(-90 109.7 87.4)">4.7K</text>
<text x="114.7" y="87.2" transform="rotate(-90 114.7 87.2)">R58</text>
<text x="119.8" y="87.4" transform="rotate(-90 119.8 87.4)">4.7K</text>
<text x="123" y="87.9" transform="rotate(-90 123 87.9)">R61</text>
<text x="128.1" y="88" transform="rotate(-90 128.1 88)">4.7K</text>
<text x="110.4" y="94.2" transform="rotate(-90 110.4 94.2)">DEPOP</text>
<text x="186.2" y="92.8">GND</text>
<text x="104.9" y="101.7">GND</text>
<text x="115.1" y="101.7">GND</text>
<text x="116.1" y="96.2" transform="rotate(-90 116.1 96.2)">DEPOP</text>
<text x="124.3" y="96.8" transform="rotate(-90 124.3 96.8)">DEPOP</text>
<text x="96" y="102.4">GND</text>
<text x="123.3" y="102.4">GND</text>
<text x="109.8" y="116.5">VDD_3V3</text>
<text x="163.2" y="127.9">VDD_3V3</text>
<text x="110.4" y="136.4" transform="rotate(-90 110.4 136.4)">C7</text>
<text x="117.9" y="137.4" transform="rotate(-90 117.9 137.4)">0.1UF</text>
<text x="164.8" y="143.8" transform="rotate(-90 164.8 143.8)">R25</text>
<text x="230.5" y="143.2">VDD_3V3</text>
<text x="334.6" y="142.5">SD_CS_HDR</text>
<text x="349.6" y="142.6">1</text>
<text x="354.7" y="140">J6</text>
<text x="375" y="141.2">J9</text>
<text x="380.9" y="143.9">1</text>
<text x="385.4" y="143.8">VDD_3V3</text>
<text x="398.7" y="140">VDD_3V3</text>
<text x="40" y="148.9">SFLASH_MOSI_0</text>
<text x="70.9" y="148.9">5</text>
<text x="74.8" y="149.7">SI/SIO0</text>
<text x="82.2" y="145.9">U2</text>
<text x="90.7" y="149.7">VCC</text>
<text x="97.1" y="148.9">8</text>
<text x="111.9" y="148.7">GND</text>
<text x="170" y="144.1" transform="rotate(-90 170 144.1)">100K</text>
<text x="187.9" y="149.5">I2C_0_SDA</text>
<text x="201.6" y="149.5">2</text>
<text x="213.3" y="144.6">U9</text>
<text x="226.6" y="149.5">8</text>
<text x="334.6" y="147.6">SD_MISO_HDR</text>
<text x="334.6" y="145.1">SD_MOSI_HDR</text>
<text x="349.6" y="147.7">3</text>
<text x="349.6" y="145.2">2</text>
<text x="380.9" y="149">3</text>
<text x="380.9" y="146.4">2</text>
<text x="415.9" y="148.5" transform="rotate(-90 415.9 148.5)">GND</text>
<text x="40" y="151.4">SFLASH_CLK</text>
<text x="40" y="154">SFLASH_CSN</text>
<text x="70.9" y="154">1</text>
<text x="70.9" y="151.4">6</text>
<text x="74.8" y="154.8">CS_L</text>
<text x="75.3" y="152.3">SCLK</text>
<text x="87.8" y="154.8">SO/SIO1</text>
<text x="97.1" y="154">2</text>
<text x="121.3" y="154">SFLASH_MISO_1</text>
<text x="170.8" y="154.6">GPIO_10_DEEP_RST_AUTH_RST</text>
<text x="187.9" y="152.1">I2C_0_SCL</text>
<text x="201.6" y="152.1">6</text>
<text x="201.6" y="154.6">7</text>
<text x="205.1" y="150.4">SDA</text>
<text x="205.1" y="152.9">SCL</text>
<text x="205.1" y="155.4">RST</text>
<text x="220.1" y="155.4">NC_3</text>
<text x="220.8" y="150.4">VCC</text>
<text x="226.6" y="154.6">3</text>
<text x="334.6" y="150.2">SD_CLK_HDR</text>
<text x="349.6" y="150.2">4</text>
<text x="351.5" y="154.6">DEPOP</text>
<text x="374.4" y="155.8">DEPOP</text>
<text x="380.9" y="151.5">4</text>
<text x="19.7" y="157.1">VDD_3V3</text>
<text x="70.9" y="159.1">7</text>
<text x="70.9" y="156.5">3</text>
<text x="74.8" y="157.3">WP_L/SIO2</text>
<text x="74.8" y="159.9">HLD_L/SIO3</text>
<text x="87.5" y="159.9">HS_GND</text>
<text x="90.6" y="157.3">GND</text>
<text x="97.1" y="159.1">H</text>
<text x="97.1" y="156.5">4</text>
<text x="201.6" y="159.7">1</text>
<text x="205.1" y="160.5">GND_1</text>
<text x="220.1" y="158">NC_4</text>
<text x="220.1" y="160.5">NC_5</text>
<text x="226.6" y="157.1">4</text>
<text x="226.6" y="159.7">5</text>
<text x="41.1" y="163.7">R26</text>
<text x="75.4" y="163.7">MX25L6433FZNI-08G</text>
<text x="77.1" y="165.9">SON8H_1.27mm</text>
<text x="100.5" y="167.8">GND</text>
<text x="201.4" y="162.2">H</text>
<text x="205.1" y="163.1">GND_H</text>
<text x="212.7" y="167.3">DEPOP</text>
<text x="231.1" y="162.3" transform="rotate(-90 231.1 162.3)">C92</text>
<text x="238.5" y="162.8" transform="rotate(-90 238.5 162.8)">0.1UF</text>
<text x="364.4" y="166">I2C_1_SCL</text>
<text x="378.7" y="165.1">R79</text>
<text x="407.3" y="163.3" transform="rotate(-90 407.3 163.3)">TP1</text>
<text x="40.7" y="168.8">100K</text>
<text x="195.7" y="170.9">GND</text>
<text x="378.7" y="173.2">R78</text>
<text x="379.8" y="170">0</text>
<text x="38.7" y="175.6">SFLASH_MISO_2</text>
<text x="232.5" y="174.1">GND</text>
<text x="328.9" y="178.7">J10</text>
<text x="364.4" y="174.9">I2C_1_SDA</text>
<text x="379.8" y="178.3">0</text>
<text x="38.7" y="180.6">SFLASH_MISO_3</text>
<text x="303.5" y="183.8">GPIO_13/SDIO_MODE_HDR2</text>
<text x="309.2" y="181.3">GPIO_0_HDR</text>
<text x="324.2" y="181.3">1</text>
<text x="326.1" y="188.3">DEPOP</text>
<text x="364.4" y="189.5">I2C_0_SCL</text>
<text x="378.7" y="187.2">R75</text>
<text x="379.2" y="197.3">R74</text>
<text x="381.1" y="192.9">0</text>
<text x="383.5" y="193.3">DEPOP</text>
<text x="364.4" y="198.4">I2C_0_SDA</text>
<text x="381.1" y="203.7">0</text>
<text x="383.5" y="202.9">DEPOP</text>
<text x="121.4" y="213.8">600 Ohms</text>
<text x="142.2" y="213.6">USB5V_CHARGER</text>
<text x="217.8" y="214.9">VDD_3V3</text>
<text x="91.9" y="216.1">J4</text>
<text x="97.8" y="218.8">1</text>
<text x="97.8" y="221.3">2</text>
<text x="103.9" y="220.2">R80</text>
<text x="115.1" y="220.8">0</text>
<text x="123.5" y="219.1">FB2</text>
<text x="147.9" y="221.1">USB2_DN</text>
<text x="180.3" y="221.9">GPIO_6_JTAG_TRST_L</text>
<text x="206.8" y="219.7">J1</text>
<text x="97.8" y="223.9">3</text>
<text x="97.8" y="226.4">4</text>
<text x="123" y="223.4">R81</text>
<text x="134.8" y="223.4">0</text>
<text x="139" y="226.3">USB2_HOST_DEV_SEL</text>
<text x="147.9" y="223.8">USB2_DP</text>
<text x="180.3" y="227.6">GPIO_5_JTAG_TDO</text>
<text x="180.3" y="225.1">GPIO_4_JTAG_TDI</text>
<text x="200.4" y="222.6">1</text>
<text x="200.4" y="225.2">3</text>
<text x="200.4" y="227.7">5</text>
<text x="213.9" y="225.2">4</text>
<text x="213.9" y="227.7">6</text>
<text x="213.9" y="222.6">2</text>
<text x="231.7" y="224.4">RF_SW_CTRL_7_UART1_TX_OUT</text>
<text x="231.7" y="227.6">RF_SW_CTRL_6_UART1_RX_IN</text>
<text x="97.8" y="229">5</text>
<text x="97.8" y="231.5">SH1</text>
<text x="180.3" y="232.7">GPIO_2_JTAG_TCK</text>
<text x="180.3" y="230.2">GPIO_3_JTAG_TMS</text>
<text x="200.4" y="230.2">7</text>
<text x="200.4" y="232.8">9</text>
<text x="213.9" y="230.2">8</text>
<text x="213.9" y="232.8">10</text>
<text x="231.7" y="230.2">USB_FTDI_SRST_L</text>
<text x="97.8" y="234">SH2</text>
<text x="97.8" y="236.6">SH3</text>
<text x="97.8" y="239.1">SH4</text>
<text x="198.7" y="237.8">FTSH-105-01-F-DV-K-APTR</text>
<text x="97.8" y="241.7">SH5</text>
<text x="97.8" y="244.2">SH6</text>
<text x="221.1" y="242.7">GND</text>
<text x="88.9" y="248.8">1981584-1</text>
<text x="100.5" y="254.1">GND</text>
<text x="334.2" y="261.3">BCM943907WAE2_1</text>
</g>
</svg>
